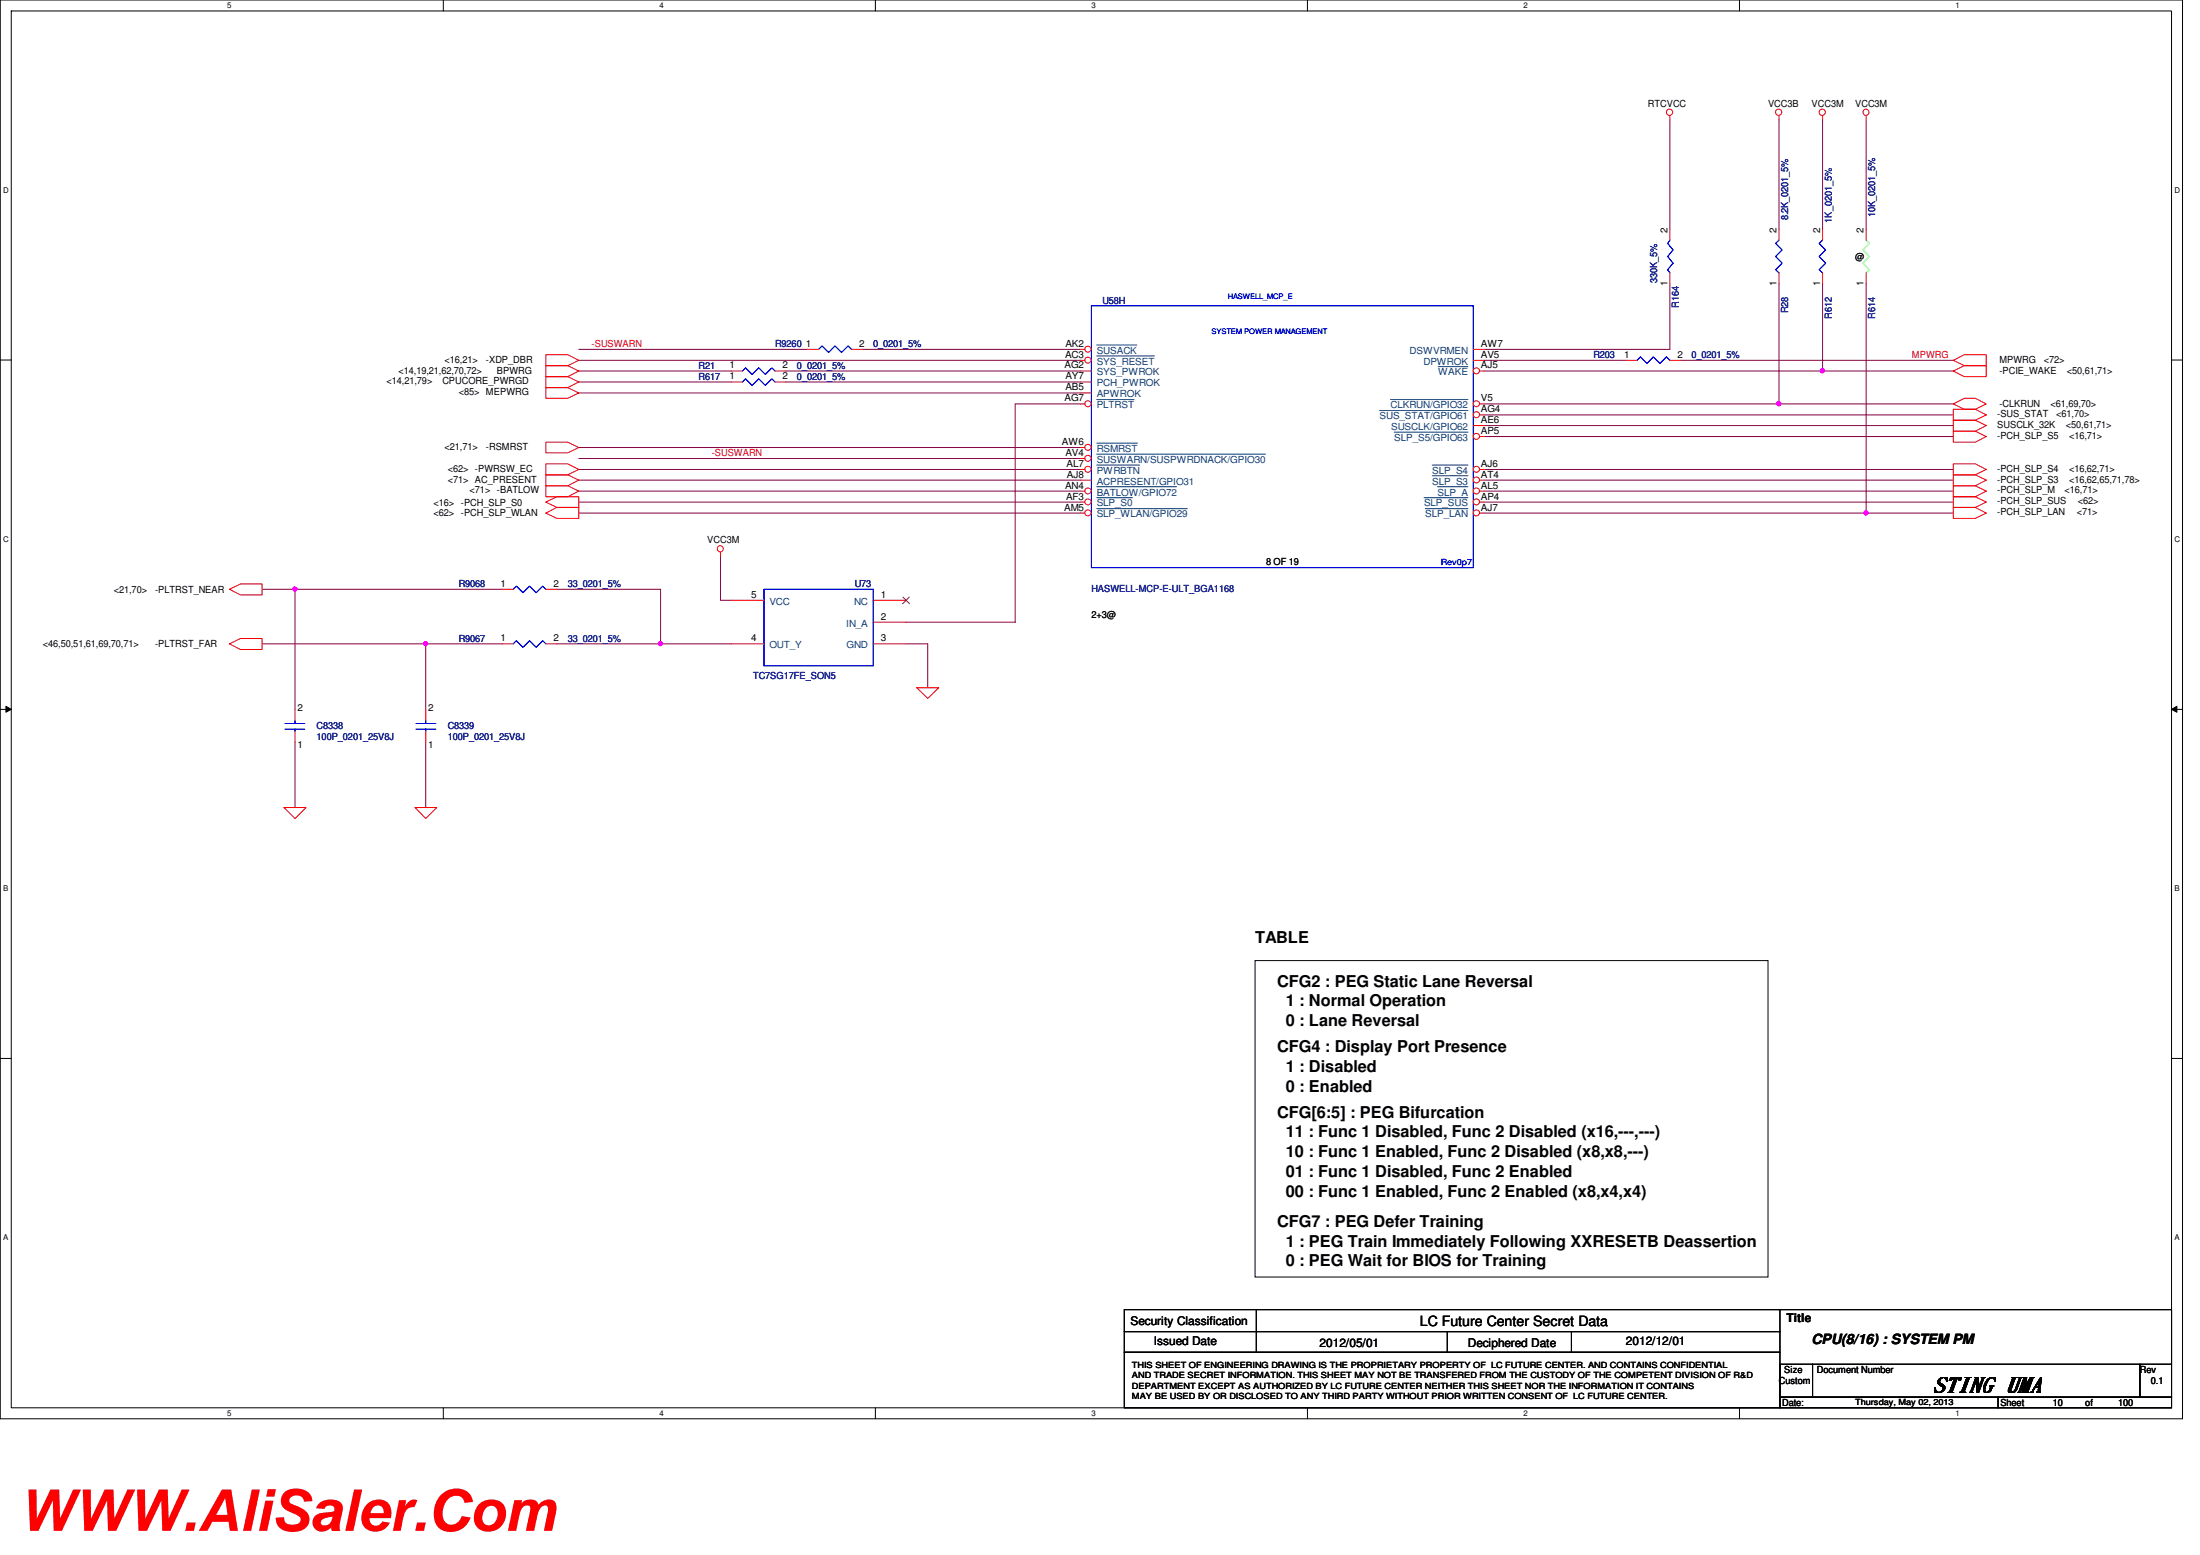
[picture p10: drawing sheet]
<svg xmlns="http://www.w3.org/2000/svg" width="297mm" height="210mm" viewBox="0 0 297 210" stroke-linecap="round" stroke-linejoin="round" font-family="sans-serif">
<path d="M0 0h294.7v191.5h-294.7zM1.5 1.5h291.7v188.5h-291.7z" fill="none" stroke="#000" stroke-width=".14"/>
<g fill="#fff">
<path d="M30.7 .2h.6v1.2h-.6z"/>
<path d="M30.7 190.2h.6v1.2h-.6z"/>
</g>
<path d="M59.9 0v1.5M59.9 190v1.5" fill="none" stroke="#000" stroke-width=".14"/>
<g fill="#fff">
<path d="M89 .2h.6v1.2h-.6z"/>
<path d="M89 190.2h.6v1.2h-.6z"/>
</g>
<path d="M118.2 0v1.5M118.2 190v1.5" fill="none" stroke="#000" stroke-width=".14"/>
<g fill="#fff">
<path d="M147.4 .2h.6v1.2h-.6z"/>
<path d="M147.4 190.2h.6v1.2h-.6z"/>
</g>
<path d="M176.5 0v1.5M176.5 190v1.5" fill="none" stroke="#000" stroke-width=".14"/>
<g fill="#fff">
<path d="M205.7 .2h.6v1.2h-.6z"/>
<path d="M205.7 190.2h.6v1.2h-.6z"/>
</g>
<path d="M234.9 0v1.5M234.9 190v1.5" fill="none" stroke="#000" stroke-width=".14"/>
<g fill="#fff">
<path d="M264 .2h.6v1.2h-.6z"/>
<path d="M264 190.2h.6v1.2h-.6z"/>
<path d="M.4 25h.8v1.2h-.8z"/>
<path d="M293.6 25h.7v1.2h-.7z"/>
<path d="M.4 72.1h.8v1.2h-.8z"/>
<path d="M293.6 72.1h.7v1.2h-.7z"/>
</g>
<path d="M0 48.6h1.5M293.2 48.6h1.5" fill="none" stroke="#000" stroke-width=".14"/>
<g fill="#fff">
<path d="M.4 119.3h.7v1.2h-.7z"/>
<path d="M293.6 119.3h.7v1.2h-.7z"/>
</g>
<path d="M0 95.8h1.5M.8 95.3l.7 .5-.7 .3zM293.2 95.8h1.5M293.2 95.8l.7-.5v.8z" fill="none" stroke="#000" stroke-width=".14"/>
<path d="M.8 95.3l.7 .5-.7 .3zM293.2 95.8l.7-.5v.8z" fill="#000"/>
<g fill="#fff">
<path d="M.4 166.4h.7v1.2h-.7z"/>
<path d="M293.6 166.4h.7v1.2h-.7z"/>
</g>
<path d="M169.5 129.7h69.2v42.7h-69.2zM0 142.9h1.5M293.2 142.9h1.5" fill="none" stroke="#000" stroke-width=".14"/>
<path d="M240.2 38.3v16.2" fill="none" stroke="#800040" stroke-width=".14"/>
<circle cx="240.2" cy="54.5" r=".29" fill="#f0f"/>
<circle cx="240.2" cy="54.5" r=".29" fill="none" stroke="#f0f" stroke-width=".14"/>
<path d="M246.1 38.3v11.8M200.4 54.5h39.8" fill="none" stroke="#800040" stroke-width=".14"/>
<circle cx="246" cy="50.1" r=".29" fill="#f0f"/>
<circle cx="246" cy="50.1" r=".29" fill="none" stroke="#f0f" stroke-width=".14"/>
<g fill="none" stroke="#800040" stroke-width=".14">
<path d="M225.5 16.2v14.7M240.2 16.2v14.7M246.1 16.2v14.7M252 16.2v14.7M225.5 38.3v8.9h-25.1M200.4 50.1h63.3M200.4 48.6h19.1M200.4 57.4h63.3M200.4 58.9h63.3M226.9 48.6h36.8M200.4 67.8h63.3M200.4 63.4h63.3"/>
<path d="M200.4 66.3h63.3M252 69.3h11.7"/>
</g>
<circle cx="251.9" cy="69.2" r=".29" fill="#f0f"/>
<circle cx="251.9" cy="69.2" r=".29" fill="none" stroke="#f0f" stroke-width=".14"/>
<g fill="none" stroke="#800040" stroke-width=".14">
<path d="M252 38.3v31h-51.6M78.1 51.6h20.7M78.1 50.1h20.7M78.1 48.6h67.8M78.1 53h67.8M106.1 50.1h39.8M106.1 51.6h39.8M200.4 56h63.3M240.2 54.5h23.5M35.4 79.5h4.4v16.3M75.2 79.5h14v7.4h9.6M78.1 63.4h67.8"/>
<path d="M78.1 64.8h67.8M78.1 66.3h67.8M78.1 60.4h67.8M200.4 64.8h63.3M39.8 100.2v8.8M57.5 100.2v8.8"/>
</g>
<circle cx="89.2" cy="86.9" r=".29" fill="#f0f"/>
<circle cx="89.2" cy="86.9" r=".29" fill="none" stroke="#f0f" stroke-width=".14"/>
<path d="M39.8 79.5h28M75.2 86.9h14" fill="none" stroke="#800040" stroke-width=".14"/>
<circle cx="39.8" cy="79.5" r=".29" fill="#f0f"/>
<circle cx="39.8" cy="79.5" r=".29" fill="none" stroke="#f0f" stroke-width=".14"/>
<path d="M57.5 86.9h10.3" fill="none" stroke="#800040" stroke-width=".14"/>
<circle cx="57.5" cy="86.9" r=".29" fill="#f0f"/>
<circle cx="57.5" cy="86.9" r=".29" fill="none" stroke="#f0f" stroke-width=".14"/>
<path d="M78.1 47.2h30.9M116.4 47.2h29.5M145.9 54.5h-8.8v29.5h-14.8M78.1 69.3h67.8M78.1 67.8h67.8M78.1 61.9h67.8M97.3 75.1v5.9h1.5M35.4 86.9h22.1v8.9M122.3 86.9h3v5.9" fill="none" stroke="#800040" stroke-width=".14"/>
<g fill="none" stroke="#f00" stroke-width=".14">
<path d="M225.5 15.6v.6M240.2 15.6v.6M246.1 15.6v.6M252 15.6v.6M246.1 36.8v1.5M246.1 30.9v1.5M73.7 47.9h3l1.4 .7-1.4 .8h-3zM73.7 49.4h3l1.4 .7-1.4 .7h-3zM73.7 52.3h3l1.4 .7-1.4 .8h-3zM73.7 59.7h3l1.4 .7-1.4 .7h-3zM73.7 50.8h3l1.4 .8-1.4 .7h-3zM98.8 50.1h1.4"/>
<path d="M104.6 50.1h1.5M109 47.2h1.5M115 47.2h1.4M219.5 48.6h1.5M225.5 48.6h1.4M263.7 56.7h3l1.5 .7-1.5 .8h-3zM263.7 58.2h3l1.5 .7-1.5 .8h-3zM263.7 55.2h3l1.5 .8-1.5 .7h-3zM263.7 50.1l1.5-.7h3v1.4h-3zM263.7 54.5l1.5-.7h1.5l1.5 .7-1.5 .7h-1.5zM263.7 48.6l1.5-.7h3v1.5h-3zM31 79.5l1.5-.7h2.9v1.5h-2.9z"/>
<path d="M73.7 69.3l1.5-.8h2.9v1.5h-2.9zM73.7 67.8l1.5-.7h2.9v1.4h-2.9zM73.7 62.6h3l1.4 .8-1.4 .7h-3zM73.7 65.6h3l1.4 .7-1.4 .8h-3zM73.7 64.1h3l1.4 .7-1.4 .8h-3zM97.3 74.5v.6M263.7 67.1h3l1.5 .7-1.5 .7h-3zM263.7 62.6h3l1.5 .8-1.5 .7h-3zM263.7 64.1h3l1.5 .7-1.5 .8h-3zM263.7 65.6h3l1.5 .7-1.5 .8h-3zM263.7 68.5h3l1.5 .8-1.5 .7h-3zM31 86.9l1.5-.7h2.9v1.5h-2.9z"/>
<path d="M123.8 92.8h2.9l-1.4 1.5zM38.4 109h2.9l-1.5 1.5zM56 109h3l-1.5 1.5z"/>
<circle cx="225.4" cy="15.2" r=".43"/>
<circle cx="240.2" cy="15.2" r=".43"/>
<circle cx="246" cy="15.2" r=".43"/>
<circle cx="251.9" cy="15.2" r=".42"/>
<circle cx="97.2" cy="74.1" r=".42"/>
</g>
<path d="M151.8 176.8h88.5v2.9h-88.5zM151.8 179.7h88.5v2.8h-88.5zM169.6 176.8v5.7M195.4 179.7v2.8M212.2 179.7v2.8M240.2 176.8h53v7.3M151.8 182.5h88.5v7.5h-88.5zM240.3 184.1h4.4v4.5h-4.4zM240.3 188.6h29.5v1.4h-29.5zM244.7 184.1h44.2v4.5h-44.2zM269.8 188.6h23.4v1.4h-23.4zM288.9 184.1h4.3v4.5h-4.3z" fill="none" stroke="#000" stroke-width=".14"/>
<path d="M246.1 32.4l-.5 .5 .9 .8-.9 .9 .9 .9-.9 .9 .5 .4M100.2 50.1l.5-.4 .9 .8 .8-.8 .9 .8 .9-.8 .4 .4M110.5 47.2l.5-.5 .9 .9 .8-.9 .9 .9 .9-.9 .5 .5M147.4 41.3h51.5v35.3h-51.5zM221 48.6l.5-.4 .9 .9 .8-.9 .9 .9 .9-.9 .5 .4" fill="none" stroke="#00f" stroke-width=".14"/>
<circle cx="146.9" cy="47.1" r=".42" fill="#fff"/>
<g fill="none" stroke="#f00" stroke-width=".14">
<path d="M145.9 47.2h.6"/>
<circle cx="146.9" cy="47.1" r=".42"/>
</g>
<path d="M148.1 46.6h5.4" fill="none" stroke="#004080" stroke-width=".14"/>
<circle cx="146.9" cy="54.5" r=".42" fill="#fff"/>
<g fill="none" stroke="#f00" stroke-width=".14">
<path d="M145.9 54.5h.6M145.9 51.6h1.5M145.9 50.1h1.5"/>
<circle cx="146.9" cy="54.5" r=".42"/>
</g>
<path d="M148.1 53.9h5" fill="none" stroke="#004080" stroke-width=".14"/>
<circle cx="146.9" cy="48.6" r=".42" fill="#fff"/>
<g fill="none" stroke="#f00" stroke-width=".14">
<path d="M145.9 48.6h.6M145.9 53h1.5"/>
<circle cx="146.9" cy="48.6" r=".42"/>
</g>
<path d="M148.1 48h7.8" fill="none" stroke="#004080" stroke-width=".14"/>
<circle cx="146.9" cy="60.4" r=".42" fill="#fff"/>
<g fill="none" stroke="#f00" stroke-width=".14">
<path d="M145.9 60.4h.6M145.9 64.8h1.5"/>
<circle cx="146.9" cy="60.4" r=".42"/>
</g>
<path d="M148.1 59.8h5.5" fill="none" stroke="#004080" stroke-width=".14"/>
<circle cx="146.9" cy="66.3" r=".42" fill="#fff"/>
<g fill="none" stroke="#f00" stroke-width=".14">
<path d="M145.9 66.3h.6"/>
<circle cx="146.9" cy="66.3" r=".42"/>
</g>
<path d="M148.1 65.7h10.8" fill="none" stroke="#004080" stroke-width=".14"/>
<circle cx="146.9" cy="63.3" r=".42" fill="#fff"/>
<g fill="none" stroke="#f00" stroke-width=".14">
<path d="M145.9 63.4h.6"/>
<circle cx="146.9" cy="63.3" r=".42"/>
</g>
<path d="M148.1 62.8h5.8" fill="none" stroke="#004080" stroke-width=".14"/>
<circle cx="146.9" cy="61.9" r=".42" fill="#fff"/>
<g fill="none" stroke="#f00" stroke-width=".14">
<path d="M145.9 61.9h.6"/>
<circle cx="146.9" cy="61.9" r=".42"/>
</g>
<path d="M148.1 61.3h22.8" fill="none" stroke="#004080" stroke-width=".14"/>
<circle cx="146.9" cy="67.7" r=".42" fill="#fff"/>
<g fill="none" stroke="#f00" stroke-width=".14">
<path d="M145.9 67.8h.6"/>
<circle cx="146.9" cy="67.7" r=".42"/>
</g>
<path d="M148.1 67.2h4.8" fill="none" stroke="#004080" stroke-width=".14"/>
<circle cx="146.9" cy="69.2" r=".42" fill="#fff"/>
<g fill="none" stroke="#f00" stroke-width=".14">
<path d="M198.9 48.6h1.5M198.9 47.2h1.5M145.9 69.3h.6"/>
<circle cx="146.9" cy="69.2" r=".42"/>
</g>
<path d="M148.1 68.7h12.2" fill="none" stroke="#004080" stroke-width=".14"/>
<circle cx="199.4" cy="50.1" r=".42" fill="#fff"/>
<g fill="none" stroke="#f00" stroke-width=".14">
<path d="M199.8 50.1h.6"/>
<circle cx="199.4" cy="50.1" r=".42"/>
</g>
<path d="M194.2 49.5h4" fill="none" stroke="#004080" stroke-width=".14"/>
<circle cx="199.4" cy="56" r=".42" fill="#fff"/>
<g fill="none" stroke="#f00" stroke-width=".14">
<path d="M199.8 56h.6"/>
<circle cx="199.4" cy="56" r=".42"/>
</g>
<path d="M186.3 55.4h11.9" fill="none" stroke="#004080" stroke-width=".14"/>
<circle cx="199.4" cy="54.5" r=".42" fill="#fff"/>
<g fill="none" stroke="#f00" stroke-width=".14">
<path d="M198.9 57.4h1.5M199.8 54.5h.6"/>
<circle cx="199.4" cy="54.5" r=".42"/>
</g>
<path d="M187.7 53.9h10.5" fill="none" stroke="#004080" stroke-width=".14"/>
<circle cx="199.4" cy="63.3" r=".42" fill="#fff"/>
<g fill="none" stroke="#f00" stroke-width=".14">
<path d="M199.8 63.4h.6"/>
<circle cx="199.4" cy="63.3" r=".42"/>
</g>
<path d="M193.4 62.8h4.8" fill="none" stroke="#004080" stroke-width=".14"/>
<circle cx="199.4" cy="58.9" r=".42" fill="#fff"/>
<g fill="none" stroke="#f00" stroke-width=".14">
<path d="M199.8 58.9h.6"/>
<circle cx="199.4" cy="58.9" r=".42"/>
</g>
<path d="M188.3 58.3h9.9" fill="none" stroke="#004080" stroke-width=".14"/>
<circle cx="199.4" cy="64.8" r=".42" fill="#fff"/>
<g fill="none" stroke="#f00" stroke-width=".14">
<path d="M199.8 64.8h.6"/>
<circle cx="199.4" cy="64.8" r=".42"/>
</g>
<path d="M193.4 64.2h4.8" fill="none" stroke="#004080" stroke-width=".14"/>
<circle cx="199.4" cy="69.2" r=".42" fill="#fff"/>
<g fill="none" stroke="#f00" stroke-width=".14">
<path d="M199.8 69.3h.6"/>
<circle cx="199.4" cy="69.2" r=".42"/>
</g>
<path d="M192.4 68.7h5.8" fill="none" stroke="#004080" stroke-width=".14"/>
<circle cx="199.4" cy="67.7" r=".42" fill="#fff"/>
<g fill="none" stroke="#f00" stroke-width=".14">
<path d="M199.8 67.8h.6"/>
<circle cx="199.4" cy="67.7" r=".42"/>
</g>
<path d="M192.3 67.2h5.9" fill="none" stroke="#004080" stroke-width=".14"/>
<circle cx="199.4" cy="66.3" r=".42" fill="#fff"/>
<g fill="none" stroke="#f00" stroke-width=".14">
<path d="M225.5 36.8v1.5M225.5 30.9v1.5M240.2 36.8v1.5M240.2 30.9v1.5M252 36.8v1.5M252 30.9v1.5M98.8 51.6h1.4M104.6 51.6h1.5M67.8 79.5h1.5M73.7 79.5h1.5M199.8 66.3h.6M39.8 98.7v1.5"/>
<path d="M39.8 95.8v1.4M57.5 98.7v1.5M57.5 95.8v1.4M67.8 86.9h1.5M73.7 86.9h1.5M98.8 81h4.4M98.8 86.9h4.4M117.9 81h4.4M117.9 84h4.4M117.9 86.9h4.4"/>
<circle cx="199.4" cy="66.3" r=".42"/>
</g>
<path d="M194.1 65.7h4.1" fill="none" stroke="#004080" stroke-width=".14"/>
<g fill="none" stroke="#00f" stroke-width=".14">
<path d="M225.5 32.4l-.3 .5 .7 .8-.7 .9 .7 .9-.7 .9 .3 .4M240.2 32.4l-.5 .5 .9 .8-.9 .9 .9 .9-.9 .9 .5 .4M100.2 51.6l.5-.5 .9 .9 .8-.9 .9 .9 .9-.9 .4 .5M69.3 79.5l.4-.4 .9 .9 .9-.9 .9 .9 .9-.9 .4 .4M103.2 79.5h14.7v10.4h-14.7zM38.5 97.7h2.6M38.5 98.4h2.6M39.8 98.4v.3M39.8 97.2v.5M56.2 97.7h2.6M56.2 98.4h2.6M57.5 98.4v.3"/>
<path d="M57.5 97.2v.5M69.3 86.9l.4-.4 .9 .9 .9-.9 .9 .9 .9-.9 .4 .4"/>
</g>
<path d="M252 32.4l.4 .5-.9 .8 .9 .9-.9 .9 .9 .9-.4 .4" fill="none" stroke="#80ff80" stroke-width=".14"/>
<path d="M121.9 80.6l.9 .9M122.8 80.6l-.9 .9" fill="none" stroke="#804000" stroke-width=".14"/>
<circle cx="240.2" cy="54.5" r=".29" fill="#f0f"/>
<circle cx="240.2" cy="54.5" r=".29" fill="none" stroke="#f0f" stroke-width=".14"/>
<circle cx="246" cy="50.1" r=".29" fill="#f0f"/>
<circle cx="246" cy="50.1" r=".29" fill="none" stroke="#f0f" stroke-width=".14"/>
<circle cx="251.9" cy="69.2" r=".29" fill="#f0f"/>
<circle cx="251.9" cy="69.2" r=".29" fill="none" stroke="#f0f" stroke-width=".14"/>
<circle cx="89.2" cy="86.9" r=".29" fill="#f0f"/>
<circle cx="89.2" cy="86.9" r=".29" fill="none" stroke="#f0f" stroke-width=".14"/>
<circle cx="39.8" cy="79.5" r=".29" fill="#f0f"/>
<circle cx="39.8" cy="79.5" r=".29" fill="none" stroke="#f0f" stroke-width=".14"/>
<circle cx="57.5" cy="86.9" r=".29" fill="#f0f"/>
<circle cx="57.5" cy="86.9" r=".29" fill="none" stroke="#f0f" stroke-width=".14"/>
<text font-size="7.8" fill="#f00" x="2.5" y="206.6">WWW.AliSaler.Com</text>
<text font-size="2.8" x="260.9" y="187.9">STING UMA</text>
<g font-size="2.2">
<text x="169.5" y="127.3">TABLE</text>
<text x="172.4" y="133.2">CFG2 : PEG Static Lane Reversal</text>
<text x="173.6" y="135.8">1 : Normal Operation</text>
<text x="172.4" y="142">CFG4 : Display Port Presence</text>
<text x="173.6" y="138.5">0 : Lane Reversal</text>
<text x="173.6" y="144.7">1 : Disabled</text>
<text x="173.6" y="147.4">0 : Enabled</text>
<text x="172.4" y="150.9">CFG[6:5] : PEG Bifurcation</text>
<text x="173.6" y="153.5">11 : Func 1 Disabled, Func 2 Disabled (x16,---,---)</text>
<text x="173.6" y="156.2">10 : Func 1 Enabled, Func 2 Disabled (x8,x8,---)</text>
<text x="173.6" y="158.9">01 : Func 1 Disabled, Func 2 Enabled</text>
<text x="173.6" y="161.5">00 : Func 1 Enabled, Func 2 Enabled (x8,x4,x4)</text>
<text x="172.4" y="165.6">CFG7 : PEG Defer Training</text>
<text x="173.6" y="168.3">1 : PEG Train Immediately Following XXRESETB Deassertion</text>
<text x="173.6" y="170.9">0 : PEG Wait for BIOS for Training</text>
</g>
<g font-size="1.9">
<text x="191.7" y="178.9">LC Future Center Secret Data</text>
<text x="244.6" y="181.5">CPU(8/16) : SYSTEM PM</text>
</g>
<g font-size="1.6">
<text x="152.7" y="178.8">Security Classification</text>
<text x="241.2" y="178.5">Title</text>
<text x="155.8" y="181.6">Issued Date</text>
<text x="178.2" y="181.8">2012/05/01</text>
<text x="198.2" y="181.8">Deciphered Date</text>
<text x="219.5" y="181.6">2012/12/01</text>
</g>
<g font-size="1.3">
<text x="222.5" y="14.4">RTCVCC</text>
<text x="238.7" y="14.4">VCC3B</text>
<text x="244.6" y="14.4">VCC3M</text>
<text x="250.5" y="14.4">VCC3M</text>
<text x="225.1" y="31.4" transform="rotate(-90 225.1 31.4)">2</text>
<text x="239.9" y="31.4" transform="rotate(-90 239.9 31.4)">2</text>
<text x="245.7" y="31.4" transform="rotate(-90 245.7 31.4)">2</text>
<text x="250.5" y="35.1">@</text>
<text x="251.6" y="31.4" transform="rotate(-90 251.6 31.4)">2</text>
<text x="225.1" y="38.6" transform="rotate(-90 225.1 38.6)">1</text>
<text x="239.9" y="38.6" transform="rotate(-90 239.9 38.6)">1</text>
<text x="245.7" y="38.6" transform="rotate(-90 245.7 38.6)">1</text>
<text x="251.6" y="38.6" transform="rotate(-90 251.6 38.6)">1</text>
<text x="108.8" y="46.8">1</text>
<text x="116" y="46.8">2</text>
<text x="143.8" y="46.8">AK2</text>
<text x="199.9" y="46.8">AW7</text>
<text x="52.2" y="51.9">&lt;14,21,79&gt;</text>
<text x="53.8" y="50.4">&lt;14,19,21,62,70,72&gt;</text>
<text x="59.7" y="51.9">CPUCORE_PWRGD</text>
<text x="60" y="48.9">&lt;16,21&gt;</text>
<text x="61.9" y="53.3">&lt;85&gt; MEPWRG</text>
<text x="65.6" y="48.9">-XDP_DBR</text>
<text x="67.1" y="50.4">BPWRG</text>
<text x="98.5" y="49.7">1</text>
<text x="98.5" y="51.2">1</text>
<text x="105.7" y="49.7">2</text>
<text x="105.7" y="51.2">2</text>
<text x="143.7" y="49.7">AG2</text>
<text x="143.8" y="48.3">AC3</text>
<text x="143.8" y="51.2">AY7</text>
<text x="143.8" y="52.7">AB5</text>
<text x="199.9" y="49.7">AJ5</text>
<text x="199.9" y="48.3">AV5</text>
<text x="219.3" y="48.3">1</text>
<text x="226.5" y="48.3">2</text>
<text x="270" y="50.5">-PCIE_WAKE</text>
<text x="270" y="49.1">MPWRG</text>
<text x="276" y="49.1">&lt;72&gt;</text>
<text x="279.1" y="50.5">&lt;50,61,71&gt;</text>
<text x="143.7" y="54.2">AG7</text>
<text x="199.9" y="55.7">AG4</text>
<text x="199.9" y="54.2">V5</text>
<text x="199.9" y="58.6">AP5</text>
<text x="199.9" y="57.1">AE6</text>
<text x="269.7" y="57.8">SUSCLK_32K</text>
<text x="269.7" y="59.2">-PCH_SLP_S5</text>
<text x="269.7" y="56.3">-SUS_STAT</text>
<text x="270" y="54.9">-CLKRUN</text>
<text x="276.9" y="54.9">&lt;61,69,70&gt;</text>
<text x="277.6" y="56.3">&lt;61,70&gt;</text>
<text x="278.9" y="57.8">&lt;50,61,71&gt;</text>
<text x="279.4" y="59.2">&lt;16,71&gt;</text>
<text x="60" y="60.7">&lt;21,71&gt;</text>
<text x="60.4" y="63.7">&lt;62&gt; -PWRSW_EC</text>
<text x="60.4" y="65.2">&lt;71&gt; AC_PRESENT</text>
<text x="65.6" y="60.7">-RSMRST</text>
<text x="143.4" y="60.1">AW6</text>
<text x="143.8" y="66">AN4</text>
<text x="143.8" y="61.6">AV4</text>
<text x="144" y="63">AL7</text>
<text x="144.1" y="64.5">AJ8</text>
<text x="199.9" y="63">AJ6</text>
<text x="199.9" y="64.5">AT4</text>
<text x="199.9" y="66">AL5</text>
<text x="269.7" y="63.7">-PCH_SLP_S4</text>
<text x="269.7" y="65.2">-PCH_SLP_S3</text>
<text x="279.4" y="63.7">&lt;16,62,71&gt;</text>
<text x="279.4" y="65.2">&lt;16,62,65,71,78&gt;</text>
<text x="58.5" y="69.7">&lt;62&gt; -PCH_SLP_WLAN</text>
<text x="58.5" y="68.2">&lt;16&gt; -PCH_SLP_S0</text>
<text x="63.4" y="66.6">&lt;71&gt; -BATLOW</text>
<text x="143.7" y="68.9">AM5</text>
<text x="143.9" y="67.4">AF3</text>
<text x="199.9" y="68.9">AJ7</text>
<text x="199.9" y="67.4">AP4</text>
<text x="269.7" y="68.1">-PCH_SLP_SUS</text>
<text x="269.7" y="66.6">-PCH_SLP_M</text>
<text x="269.7" y="69.6">-PCH_SLP_LAN</text>
<text x="278.8" y="66.6">&lt;16,71&gt;</text>
<text x="280.4" y="69.6">&lt;71&gt;</text>
<text x="280.5" y="68.1">&lt;62&gt;</text>
<text x="95.5" y="73.4">VCC3M</text>
<text x="170.9" y="76.3">8 OF 19</text>
<text x="15.4" y="80">&lt;21,70&gt;</text>
<text x="21" y="80">-PLTRST_NEAR</text>
<text x="67.6" y="79.2">1</text>
<text x="74.7" y="79.2">2</text>
<text x="101.4" y="80.7">5</text>
<text x="118.9" y="83.7">2</text>
<text x="118.9" y="80.7">1</text>
<text x="147.4" y="83.4">2+3@</text>
<text x="5.8" y="87.4">&lt;46,50,51,61,69,70,71&gt;</text>
<text x="21" y="87.4">-PLTRST_FAR</text>
<text x="67.6" y="86.6">1</text>
<text x="74.7" y="86.6">2</text>
<text x="101.4" y="86.6">4</text>
<text x="118.9" y="86.6">3</text>
<text x="40.2" y="95.9">2</text>
<text x="57.8" y="95.9">2</text>
<text x="40.2" y="100.9">1</text>
<text x="57.8" y="100.9">1</text>
<text x="240.9" y="185.3">Size</text>
<text x="245.3" y="185.3">Document Number</text>
<text x="288.9" y="185.3">Rev</text>
<text x="240.2" y="186.8">Custom</text>
<text x="240.6" y="189.8">Date:</text>
<text x="270.1" y="189.8">Sheet</text>
<text x="277.2" y="189.8">10</text>
<text x="281.6" y="189.8">of</text>
<text x="286" y="189.8">100</text>
<text x="290.4" y="186.8">0.1</text>
</g>
<g font-size="1.3" fill="#000080">
<text x="241.4" y="29.8" transform="rotate(-90 241.4 29.8)">8.2K_0201_5%</text>
<text x="253.2" y="29.3" transform="rotate(-90 253.2 29.3)">10K_0201_5%</text>
<text x="247.3" y="30.1" transform="rotate(-90 247.3 30.1)">1K_0201_5%</text>
<text x="148.8" y="41">U58H</text>
<text x="223.7" y="38.2" transform="rotate(-90 223.7 38.2)">330K_5%</text>
<text x="226.7" y="41.6" transform="rotate(-90 226.7 41.6)">R164</text>
<text x="104.6" y="46.9">R9260</text>
<text x="117.9" y="46.9">0_0201_5%</text>
<text x="241.4" y="42.3" transform="rotate(-90 241.4 42.3)">R28</text>
<text x="247.3" y="43" transform="rotate(-90 247.3 43)">R612</text>
<text x="253.2" y="43" transform="rotate(-90 253.2 43)">R614</text>
<text x="94.3" y="49.8">R21</text>
<text x="94.3" y="51.3">R617</text>
<text x="107.6" y="49.8">0_0201_5%</text>
<text x="107.6" y="51.3">0_0201_5%</text>
<text x="215.1" y="48.3">R203</text>
<text x="228.4" y="48.3">0_0201_5%</text>
<text x="61.9" y="79.3">R9068</text>
<text x="76.7" y="79.3">33_0201_5%</text>
<text x="115.4" y="79.3">U73</text>
<text x="147.4" y="79.9">HASWELL-MCP-E-ULT_BGA1168</text>
<text x="61.9" y="86.7">R9067</text>
<text x="76.7" y="86.7">33_0201_5%</text>
<text x="101.7" y="91.7">TC7SG17FE_SON5</text>
<text x="42.8" y="98.4">C8338</text>
<text x="42.8" y="99.9">100P_0201_25V8J</text>
<text x="60.4" y="98.4">C8339</text>
<text x="60.4" y="99.9">100P_0201_25V8J</text>
</g>
<g font-size="1.3" fill="#f00">
<text x="79.9" y="46.9">-SUSWARN</text>
<text x="258.1" y="48.3">MPWRG</text>
<text x="96.1" y="61.6">-SUSWARN</text>
</g>
<g font-size="1.3" fill="#004080">
<text x="148.1" y="47.8">SUSACK</text>
<text x="190.3" y="47.8">DSWVRMEN</text>
<text x="148.1" y="52.2">PCH_PWROK</text>
<text x="148.1" y="50.7">SYS_PWROK</text>
<text x="148.1" y="49.2">SYS_RESET</text>
<text x="148.1" y="53.6">APWROK</text>
<text x="192.2" y="49.2">DPWROK</text>
<text x="194.2" y="50.7">WAKE</text>
<text x="148.1" y="55.1">PLTRST</text>
<text x="186.3" y="56.6">SUS_STAT/GPIO61</text>
<text x="187.7" y="55.1">CLKRUN/GPIO32</text>
<text x="187.8" y="58">SUSCLK/GPIO62</text>
<text x="188.3" y="59.5">SLP_S5/GPIO63</text>
<text x="148.1" y="61">RSMRST</text>
<text x="148.1" y="65.4">ACPRESENT/GPIO31</text>
<text x="148.1" y="64">PWRBTN</text>
<text x="148.1" y="62.5">SUSWARN/SUSPWRDNACK/GPIO30</text>
<text x="193.4" y="64">SLP_S4</text>
<text x="193.4" y="65.4">SLP_S3</text>
<text x="148.1" y="66.9">BATLOW/GPIO72</text>
<text x="148.1" y="68.4">SLP_S0</text>
<text x="148.1" y="69.8">SLP_WLAN/GPIO29</text>
<text x="192.3" y="68.4">SLP_SUS</text>
<text x="192.4" y="69.8">SLP_LAN</text>
<text x="194.1" y="66.9">SLP_A</text>
<text x="103.9" y="81.6">VCC</text>
<text x="115.3" y="81.6">NC</text>
<text x="103.9" y="87.5">OUT_Y</text>
<text x="114.3" y="84.6">IN_A</text>
<text x="114.3" y="87.5">GND</text>
</g>
<g font-size="1.1">
<text x="30.7" y="1.1">5</text>
<text x="89" y="1.1">4</text>
<text x="147.4" y="1.1">3</text>
<text x="205.7" y="1.1">2</text>
<text x="264" y="1.1">1</text>
<text x=".4" y="26">D</text>
<text x="293.6" y="26">D</text>
<text x=".4" y="73.1">C</text>
<text x="293.6" y="73.1">C</text>
<text x=".4" y="120.3">B</text>
<text x="293.6" y="120.3">B</text>
<text x=".4" y="167.4">A</text>
<text x="293.6" y="167.4">A</text>
<text x="152.8" y="184.7">THIS SHEET OF ENGINEERING DRAWING IS THE PROPRIETARY PROPERTY OF LC FUTURE CENTER. AND CONTAINS CONFIDENTIAL</text>
<text x="30.7" y="191.2">5</text>
<text x="89" y="191.2">4</text>
<text x="147.4" y="191.2">3</text>
<text x="152.8" y="187.5">DEPARTMENT EXCEPT AS AUTHORIZED BY LC FUTURE CENTER NEITHER THIS SHEET NOR THE INFORMATION IT CONTAINS</text>
<text x="152.8" y="188.8">MAY BE USED BY OR DISCLOSED TO ANY THIRD PARTY WITHOUT PRIOR WRITTEN CONSENT OF LC FUTURE CENTER.</text>
<text x="152.8" y="186.1">AND TRADE SECRET INFORMATION. THIS SHEET MAY NOT BE TRANSFERED FROM THE CUSTODY OF THE COMPETENT DIVISION OF R&amp;D</text>
<text x="205.7" y="191.2">2</text>
<text x="250.5" y="189.7">Thursday, May 02, 2013</text>
<text x="264" y="191.2">1</text>
</g>
<text font-size="1.1" fill="#00f" x="194.5" y="76.2">Rev0p7</text>
<g font-size="1" fill="#00f">
<text x="165.8" y="40.4">HASWELL_MCP_E</text>
<text x="163.6" y="45.1">SYSTEM POWER MANAGEMENT</text>
</g>
</svg>
